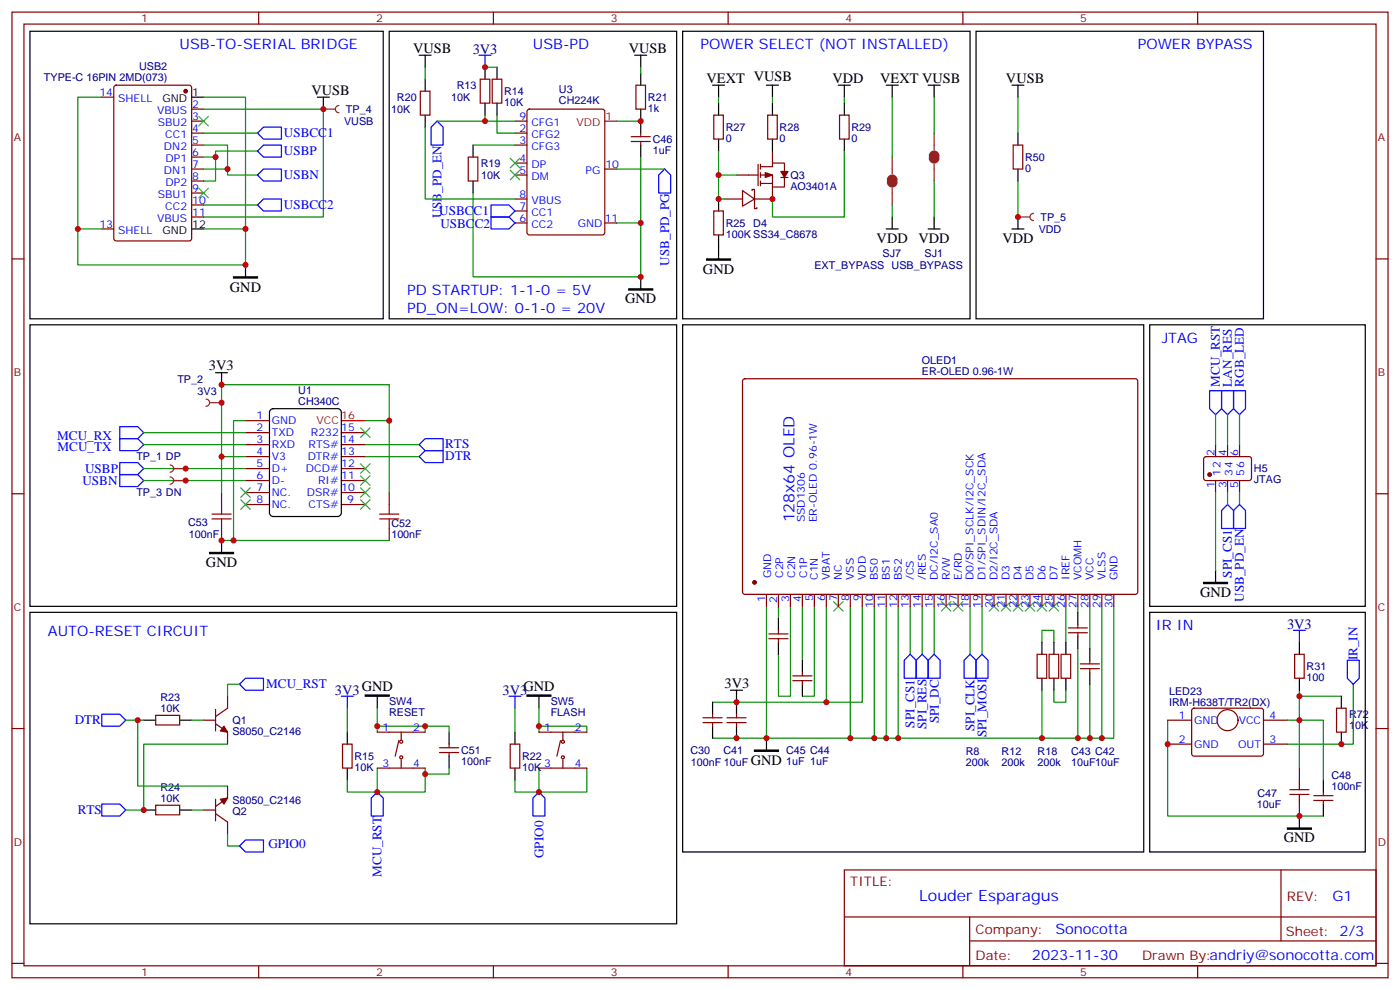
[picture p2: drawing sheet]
<svg xmlns="http://www.w3.org/2000/svg" width="412mm" height="292mm" viewBox="0 0 412 292" stroke-linecap="round" stroke-linejoin="round" font-family="sans-serif">
<g fill="none" stroke="#870000" stroke-width=".35">
<path d="M3.5 3.6h405.4v284.3h-405.4zM7.1 7.1h398.2v277.3h-398.2zM76.2 3.6v3.5M145.3 3.6v3.5M214.5 3.6v3.5M283.6 3.6v3.5M352.8 3.6v3.5M3.5 76.2h3.6M405.3 76.2h3.6M3.5 145.4h3.6M405.3 145.4h3.6M3.5 214.5h3.6"/>
<path d="M405.3 214.5h3.6M248.7 256.2h156.6v28.2h-156.6zM377.3 256.2v20.9M248.7 270h156.5M285.6 277.1h119.6M285.6 270v14.1M3.5 283.7h3.6M76.2 284.4v3.5M145.3 284.4v3.5M214.5 284.4v3.5M283.6 284.4v3.5M352.8 284.4v3.5"/>
<path d="M405.3 283.7h3.6"/>
</g>
<path d="M60.7 117.5a1.06 1.06 0 0 1 1 1.1 1.06 1.06 0 0 1-1 1M61.7 118.6h3.6" fill="none" stroke="#8c2424" stroke-width=".35"/>
<circle cx="65.3" cy="118.6" r=".18" fill="#8c2424"/>
<g fill="none" stroke="#008700" stroke-width=".35">
<path d="M142.9 19.8h3.5M30 28.6h-7.1v38.8h7.1M60 28.6h12.3v38.8M60 32.1h35.2v31.8h-35.2M60 39.2h15.8M125.2 37.4v21.2h26.5M142.9 33.9v1.8h-14.1M142.9 35.7h8.8M146.4 33.9v5.3h5.3M181.7 35.7h7M60 42.7h7v8.8h8.8M60 46.2h3.5"/>
<path d="M60 49.8h7M75.8 44.5h-12.3v8.8h-3.5M139.3 56.8v24.7h49.4v-15.8h-7M139.3 42.7h12.4M181.7 49.8h14.1M188.7 46.2v19.5M22.9 67.4v10.6h49.4v-10.6h-12.3M60 60.4h15.8M42.3 127.4h30M42.3 130.9h30M42.3 138h30M65.3 134.4v10.6"/>
<path d="M72.3 123.9h-3.5v35.2M107.6 123.9h7.1v-10.6h-49.4v21.1h7M107.6 130.9h15.9M107.6 134.4h15.9M114.7 123.9v21.1M358.1 122.1v8.8M361.6 122.1v8.8M365.1 122.1v8.8M42.3 141.5h30M65.3 159.1h49.4M358.1 145v23M361.6 145v3.6"/>
<path d="M365.1 145v3.6M225.8 178.5v38.8h102.3v-38.8M229.3 178.9v3.2M232.8 178.5v26.5h-3.5v-12.3M236.4 178.5v15.9M239.9 178.5v26.5h-3.5M243.4 178.5v28.3h-33.5M250.5 178.5v38.8M254 178.5v28.3h-10.6M257.5 178.5v38.8M261.1 178.5v38.8M264.6 178.5v38.8"/>
<path d="M268.1 178.5v14.2M271.6 178.5v14.2M275.2 178.5v14.2M285.8 178.5v14.2M289.3 178.5v14.2M314 178.5v10.6M317.5 178.5v1.8M321 178.5v12.4M324.6 178.5v38.8M306.9 189.1v-3.5h3.5v3.5M317.5 190.9v26.4M37 212.1h5.3"/>
<path d="M40.6 212.1v19.4h26.4M56.4 212.1h3.6M67 219.1h-24.7v19.4h-5.3M70.6 201.5h-3.6v3.5M102.3 208.5v7.1M111.1 213.8h14.1v1.8M111.1 208.5v7.1M125.2 213.8h7.1v1.8M151.7 208.5v7.1M158.7 213.8h14.2v1.8M158.7 208.5v7.1M209.9 217.3h15.9"/>
<path d="M306.9 203.2v14.1M310.4 203.2v3.6h3.6v-3.6M321 201.5v15.8M56.4 238.5h3.6M102.3 229.7v3.5h8.8M111.1 226.2v7h14.1v-7M132.3 226.2v1.7h-7.1M151.7 229.7v3.5h7M158.7 226.2v7h14.2v-7M67 245.6v3.5h3.6"/>
</g>
<g fill="none" stroke="#000" stroke-width=".35">
<path d="M8.8 9.2h104.1v84.7h-104.1zM114.7 9.2h84.6v84.7h-84.6zM123.5 16.3h3.5M125.2 16.3v3.5M142.9 19.8v3.5M146.4 19.8v3.5M187 16.3h3.5M188.7 16.3v3.5M56.4 28.6h3.6M93.5 28.6h3.5M95.2 28.6v3.5M125.2 23.3v3.5"/>
<path d="M125.2 33.9v3.5M142.9 30.4v3.5M146.4 30.4v3.5M188.7 21.6v3.5M188.7 32.1v7.1M139.3 42.7v3.5M139.3 53.3v3.5M188.7 42.7v3.5M56.4 67.4h3.6M72.3 78v3.5M8.8 95.6h190.5v82.9h-190.5zM188.7 81.5v3.6"/>
<path d="M201.1 95.6h135.8v155.3h-135.8zM338.7 95.6h63.5v82.9h-63.5zM63.5 109.7h3.5M65.3 109.7v3.6M79.6 120.8l.8-.5h19.1l.8 .5 .2 .6v29.6l-.4 .9-.6 .2h-19.1l-.8-.5-.2-.6v-29.6zM65.3 159.1v3.6M358.1 168v3.5M8.8 180.3h190.5v91.7h-190.5zM229.3 182.1v3.5M229.3 189.1v3.6M236.4 194.4v3.5M306.9 189.1v3.6"/>
<path d="M306.9 199.7v3.5M310.4 189.1v3.6M310.4 199.7v3.5M314 189.1v3.6M314 199.7v3.5M317.5 180.3v3.5M317.5 187.4v3.5M321 190.9v3.5M321 197.9v3.6M42.3 212.1h3.6M52.9 212.1h3.5M102.3 215.6v3.5"/>
<path d="M111.1 205v3.5M132.3 215.6v3.5M151.7 215.6v3.5M158.7 205v3.5M209.9 206.8v3.5M209.9 213.8v3.5M215.2 203.2h3.5M217 203.2v7.1M217 213.8v3.5M225.8 217.3v3.6M236.4 201.5v3.5M42.3 238.5h3.6"/>
<path d="M52.9 238.5h3.5M102.3 226.2v3.5M132.3 222.6v3.6M151.7 226.2v3.5"/>
</g>
<g fill="none" stroke="#870000" stroke-width=".35">
<path d="M30 28.6h3.5M33.7 25.3l.5-.2h21.5l.7 .4v44.7l-.4 .7h-21.8l-.6-.4-.1-44.7zM56.4 32.1h3.6M56.4 35.7h3.6M56.4 39.2h3.6M123.8 26.8h2.8v7.1h-2.8zM141.5 23.3h2.8v7.1h-2.8zM145 23.3h2.8v7.1h-2.8zM151.7 35.7h3.5M151.7 39.2h3.5M155.5 32.3l.4-.2h21.5l.7 .5 .1 35.9-.5 .6-21.8 .1-.6-.5-.1-35.9zM187.3 25.1h2.8v7h-2.8z"/>
<path d="M188.7 39.2v1.1M56.4 42.7h3.6M56.4 46.2h3.6M56.4 49.8h3.6M56.4 53.3h3.6M56.4 56.8h3.6M137.9 46.2h2.9v7.1h-2.9zM151.7 42.7h3.5M151.7 48h3.5M151.7 51.5h3.5M151.7 58.6h3.5M178.2 49.8h3.5"/>
<path d="M185.9 41.7h5.7M185.9 40.3h5.7M188.7 41.7v1M30 67.4h3.5M56.4 60.4h3.6M56.4 63.9h3.6M151.7 65.7h3.5M151.7 62.1h3.5M178.2 65.7h3.5M219 111.7l.4-.2 115.3 .1 .4 .6v62.4l-.7 .4-115.2-.1-.5-.6v-62.1zM72.3 127.4h7.1M72.3 130.9h7.1"/>
<path d="M72.3 134.4h7.1M72.3 138h7.1M72.3 123.9h7.1M100.5 127.4h7.1M100.5 130.9h7.1M100.5 134.4h7.1M100.5 138h7.1M354.8 134.7l.4-.3 13 .1 .5 .6-.1 6-.7 .4-12.9-.1-.5-.6v-5.7zM358.1 130.9v3.5M361.6 130.9v3.5M365.1 130.9v3.5M65.3 145v3.6"/>
<path d="M65.3 155.6v3.5M72.3 141.5h7.1M72.3 145h7.1M72.3 148.6h7.1M100.5 141.5h7.1M100.5 145h7.1M100.5 148.6h7.1M114.7 145v3.6M114.7 155.6v3.5M358.1 141.5v3.5M361.6 141.5v3.5M365.1 141.5v3.5"/>
<path d="M225.8 175v3.5M229.3 175.4v3.5M232.8 175v3.5M236.4 175v3.5M239.9 175v3.5M243.4 175v3.5M246.9 175v3.5M250.5 175v3.5M254 175v3.5M257.5 175v3.5M261.1 175v3.5M264.6 175v3.5"/>
<path d="M268.1 175v3.5M271.6 175v3.5M275.2 175v3.5M278.7 175v3.5M282.2 175v3.5M285.8 175v3.5M289.3 175v3.5M292.8 175v3.5M296.3 175v3.5M299.9 175v3.5M303.4 175v3.5M306.9 175v3.5"/>
<path d="M310.4 175v3.5M314 175v3.5M317.5 175v3.5M321 175v3.5M324.6 175v3.5M328.1 175v3.5M226.5 188.1h5.6M226.5 186.7h5.6M229.3 185.6v1.1M229.3 188.1v1M233.5 199h5.7M236.4 197.9v1.1"/>
<path d="M305.5 192.7h2.8v7h-2.8zM309 192.7h2.9v7h-2.9zM312.6 192.7h2.8v7h-2.8zM314.7 184.9h5.6M314.7 186.3h5.6M317.5 183.8v1.1M317.5 186.3v1.1M318.2 195.5h5.6M318.2 196.9h5.6M321 194.4v1.1M321 196.9v1M45.9 210.6h7v2.9h-7z"/>
<path d="M60 212.1h3.5M63.5 213.1l3.5 2.5v3.5M63.5 208.9v6.3M67 205v3.5l-3.5 2.5M100.9 219.1h2.8v7.1h-2.8zM111.1 215.6h14.1M117.5 218.1l-1.1 4.5M118.2 215.6v2.5M132.3 219.1v1.1M150.3 219.1h2.8v7.1h-2.8zM158.7 215.6h14.2M165.1 218.1l-1.1 4.5"/>
<path d="M165.8 215.6v2.5M207.1 212.8h5.6M207.1 211.3h5.6M209.9 210.3v1M209.9 212.8v1M214.1 212.8h5.7M214.1 211.3h5.7M217 210.3v1M217 212.8v1M233.5 200.4h5.7M236.4 200.4v1.1M45.9 237.1h7v2.8h-7z"/>
<path d="M60 238.5h3.5M63.5 239.6l3.5 2.4v3.6M63.5 235.3v6.4M67 231.5v3.5l-3.5 2.5M111.1 226.2h14.1M118.2 223.7v2.5M129.5 221.6h5.6M129.5 220.2h5.6M132.3 221.6v1M158.7 226.2h14.2M165.8 223.7v2.5"/>
<circle cx="118.2" cy="218.4" r=".44"/>
<circle cx="165.8" cy="218.4" r=".44"/>
<circle cx="118.2" cy="223" r=".44"/>
<circle cx="165.8" cy="223" r=".44"/>
</g>
<g fill="none" stroke="#3c3" stroke-width=".35">
<path d="M58.6 34.3l2.8 2.8M61.4 34.3l-2.8 2.8M58.6 55.4l2.8 2.8M61.4 55.4l-2.8 2.8M150.3 50.1l2.8 2.9M150.3 46.6l2.8 2.8M153.1 50.1l-2.8 2.9M153.1 46.6l-2.8 2.8M106.2 126l2.8 2.8M106.2 136.6l2.8 2.8M109 126l-2.8 2.8M109 136.6l-2.8 2.8"/>
<path d="M70.9 147.1l2.8 2.9M70.9 143.6l2.8 2.8M73.7 147.1l-2.8 2.9M73.7 143.6l-2.8 2.8M106.2 140.1l2.8 2.8M106.2 143.6l2.8 2.8M106.2 147.1l2.8 2.9M109 140.1l-2.8 2.8M109 143.6l-2.8 2.8M109 147.1l-2.8 2.9M245.5 177.1l2.9 2.9M248.4 177.1l-2.9 2.9"/>
<path d="M277.3 177.1l2.8 2.9M280.1 177.1l-2.8 2.9M280.8 177.1l2.8 2.9M283.6 177.1l-2.8 2.9M291.4 177.1l2.8 2.9M294.2 177.1l-2.8 2.9M294.9 177.1l2.8 2.9M297.7 177.1l-2.8 2.9M298.4 177.1l2.9 2.9M301.3 177.1l-2.9 2.9M302 177.1l2.8 2.9M304.8 177.1l-2.8 2.9"/>
<path d="M305.5 177.1l2.8 2.9M308.3 177.1l-2.8 2.9M309 177.1l2.9 2.9M311.9 177.1l-2.9 2.9"/>
</g>
<g fill="none" stroke="#00f" stroke-width=".35">
<path d="M141.1 16.3h3.5M142.9 16.3v3.5M75.8 39.2l1.8-1.8h5.3v3.6h-5.3zM128.8 35.7l1.7 1.7v5.3h-3.5v-5.3zM75.8 44.5l1.8-1.8h5.3v3.5h-5.3zM75.8 51.5l1.8-1.7h5.3v3.5h-5.3zM195.8 49.8l1.8 1.7v5.3h-3.6v-5.3zM75.8 60.4l1.8-1.8h5.3v3.5h-5.3zM144.6 63.9h5.3l1.8 1.8-1.8 1.7h-5.3zM144.6 60.4h5.3l1.8 1.7-1.8 1.8h-5.3zM356.3 115h3.5v5.3l-1.7 1.8-1.8-1.8zM359.8 115h3.6v5.3l-1.8 1.8-1.8-1.8z"/>
<path d="M363.4 115h3.5v5.3l-1.8 1.8-1.7-1.8zM35.3 136.2h5.3l1.7 1.8-1.7 1.7h-5.3zM35.3 139.7h5.3l1.7 1.8-1.7 1.8h-5.3zM35.3 129.2h5.3l1.7 1.7-1.7 1.8h-5.3zM35.3 125.6h5.3l1.7 1.8-1.7 1.8h-5.3zM123.5 134.4l1.7-1.7h5.3v3.5h-5.3zM123.5 130.9l1.7-1.7h5.3v3.5h-5.3zM361.6 148.6l1.8 1.7v5.3h-3.6v-5.3zM365.1 148.6l1.8 1.7v5.3h-3.5v-5.3zM72.3 199.7h5.3v3.5h-5.3l-1.7-1.7zM266.3 194.4l1.8-1.7 1.8 1.7v5.3h-3.6zM271.6 192.7l1.8 1.7v5.3h-3.5v-5.3z"/>
<path d="M275.2 192.7l1.7 1.7v5.3h-3.5v-5.3zM284 194.4l1.8-1.7 1.7 1.7v5.3h-3.5zM287.5 194.4l1.8-1.7 1.7 1.7v5.3h-3.5zM30 210.3h5.3l1.7 1.8-1.7 1.7h-5.3zM100.5 205h3.6M102.3 205v3.5M149.9 205h3.6M151.7 205v3.5M30 236.7h5.3l1.7 1.8-1.7 1.8h-5.3zM111.1 233.2l1.8 1.8v5.3h-3.5v-5.3zM158.7 233.2l1.8 1.8v5.3h-3.5v-5.3zM70.6 249.1l1.7-1.8h5.3v3.6h-5.3z"/>
</g>
<path d="M68.8 81.5h7v.4h-7zM185.2 85.1h7.1v.3h-7.1zM61.7 162.7h7.1v.3h-7.1zM354.5 171.5h7.1v.3h-7.1zM107.6 204.6h7.1v.4h-7.1zM155.2 204.6h7.1v.4h-7.1zM222.2 220.9h7.1v.3h-7.1z" fill="#000" stroke="#000" stroke-width=".35"/>
<g fill="#870000" stroke="#870000" stroke-width=".35">
<path d="M66 213.8l1 1.8-2.1-.4z"/>
<path d="M64.9 235.3l2.1-.3-1 1.7z"/>
<circle cx="222.2" cy="171.5" r=".53"/>
<circle cx="356.3" cy="139.7" r=".53"/>
<circle cx="54.7" cy="26.8" r=".53"/>
</g>
<path d="M178.2 35.7h3.5M100.5 123.9h7.1" fill="none" stroke="#f00" stroke-width=".35"/>
<path d="M62.4 152.8h5.7M62.4 151.4h5.7M65.3 148.6v2.8M65.3 152.8v2.8M111.8 152.8h5.7M111.8 151.4h5.7M114.7 148.6v2.8M114.7 152.8v2.8" fill="none" stroke="#a10000" stroke-width=".35"/>
<path d="M50.1 136.9a1.06 1.06 0 0 1 1.1 1.1 1.06 1.06 0 0 1-1.1 1M51.2 138h3.5" fill="none" stroke="#8c2424" stroke-width=".35"/>
<circle cx="54.7" cy="138" r=".18" fill="#8c2424"/>
<path d="M50.1 140.4a1.06 1.06 0 0 1 1.1 1.1 1.06 1.06 0 0 1-1.1 1.1M51.2 141.5h3.5" fill="none" stroke="#8c2424" stroke-width=".35"/>
<circle cx="54.7" cy="141.5" r=".18" fill="#8c2424"/>
<path d="M95.2 32.1h3.6M99.8 31.1a1.06 1.06 0 0 0-1 1 1.06 1.06 0 0 0 1 1.1" fill="none" stroke="#8c2424" stroke-width=".35"/>
<circle cx="95.3" cy="32.1" r=".18" fill="#8c2424"/>
<g fill="none" stroke="#008700" stroke-width=".35">
<path d="M125.2 19.8v3.5M188.7 19.8v1.8M211.7 28.6v1.8M227.5 28.6v1.8M248.7 28.6v1.8M262.8 28.6v17.6M275.2 28.6v10.6M299.9 28.6v10.6M211.7 44.5v7M217 51.5h-5.3v7.1h1.7M248.7 44.5v19.4h-21.2v-5.3M275.2 53.3v10.6"/>
<path d="M299.9 53.3v10.6M262.8 60.4v3.5M344 212.1v28.2h45.8M379.2 212.1h10.6v17.6M382.8 205h12.3M382.8 203.2v23M398.6 201.5v17.6h-19.4"/>
</g>
<g fill="none" stroke="#000" stroke-width=".35">
<path d="M201.1 9.2h84.7v84.7h-84.7zM287.5 9.2h84.7v84.7h-84.7zM209.9 25.1h3.5M211.7 25.1v3.5M211.7 30.4v3.5M225.8 25.1h3.5M227.5 25.1v3.5M227.5 30.4v3.5M246.9 25.1h3.6M248.7 25.1v3.5M248.7 30.4v3.5M261.1 25.1h3.5"/>
<path d="M262.8 25.1v3.5M273.4 25.1h3.5M275.2 25.1v3.5M298.1 25.1h3.5M299.9 25.1v3.5M299.9 39.2v3.5M211.7 41v3.5M211.7 58.6v3.5M227.5 41v3.5M248.7 41v3.5M299.9 49.8v3.5M211.7 69.2v7"/>
<path d="M261.1 67.4h3.5M262.8 63.9v3.5M273.4 67.4h3.5M275.2 63.9v3.5M298.1 67.4h3.5M299.9 63.9v3.5M338.7 180.3h63.5v70.6h-63.5zM382.8 189.1v3.6M382.8 199.7v3.5M395.1 205v3.5M395.1 215.6v3.5M389.8 229.7v3.5"/>
<path d="M389.8 236.7v3.6M382.8 240.3v3.5"/>
</g>
<g fill="none" stroke="#870000" stroke-width=".35">
<path d="M210.3 33.9h2.8v7.1h-2.8zM226.1 33.9h2.9v7.1h-2.9zM247.3 33.9h2.8v7.1h-2.8zM213.4 58.6h5.3M217 51.5h6.3M218.7 56.1l3.5 2.5-3.5 2.1zM221.5 56.1v-.3h.7v2.8M222.2 58.6v2.8h.8v-.3M223.3 48.4v6.3M224 49.1h3.5v-1.1h3.6v2.5M224 51.5h3.5v3.6M224 54h3.5"/>
<path d="M224 48.4v1.4M224 50.8v1.4M224 53.3v1.4M227.5 55.1v3.5h-5.3M227.5 44.5v3.5M230 52.2h2.1M231.1 52.2v2.9h-3.6M298.4 42.7h2.9v7.1h-2.9zM210.3 62.1h2.8v7.1h-2.8zM381.4 192.7h2.8v7h-2.8zM344 212.1h7M344 219.1h7"/>
<path d="M351.2 208.7l.5-.2 20 .1 .5 .6-.1 13-.6 .4h-20.1l-.4-.7v-12.7zM372.2 212.1h7M372.2 219.1h7M393.7 208.5h2.8v7.1h-2.8zM382.8 226.2v3.5M382.8 236.7v3.6M387 234.3h5.6M387 235.7h5.6M389.8 233.2v1.1M389.8 235.7v1"/>
<circle cx="361.6" cy="212.1" r="3.1"/>
</g>
<path d="M208.1 76.2h7.1v.4h-7.1zM379.2 243.8h7.1v.4h-7.1z" fill="#000" stroke="#000" stroke-width=".35"/>
<g fill="#870000" stroke="#870000" stroke-width=".35">
<path d="M225.4 50.8l2.1 .7-2.1 .7z"/>
<path d="M230 50.5h2.1l-1 1.7z"/>
</g>
<path d="M262.1 53a.71 .71 0 0 1 .7-.8 .71 .71 0 0 1 .7 .8M262.1 53.7a.71 .71 0 0 0 .7 .7 .71 .71 0 0 0 .7-.7M274.5 45.9a.71 .71 0 0 1 .7-.7 .71 .71 0 0 1 .7 .7M274.5 46.6a.71 .71 0 0 0 .7 .7 .71 .71 0 0 0 .7-.7" fill="none" stroke="#8c2424" stroke-width="1.8"/>
<path d="M275.2 39.2v4.9M262.8 46.2v5M262.8 55.4v5M275.2 48.4v4.9M299.9 63.9h3.5M304.4 62.8a1.06 1.06 0 0 0-1 1.1 1.06 1.06 0 0 0 1 1" fill="none" stroke="#8c2424" stroke-width=".35"/>
<path d="M379.9 233.9h5.7M379.9 232.5h5.7M382.8 229.7v2.8M382.8 233.9v2.8" fill="none" stroke="#a10000" stroke-width=".35"/>
<path d="M381 185.6h3.5M382.8 185.6v3.5M396.9 194.4h3.5v5.3l-1.8 1.8-1.7-1.8z" fill="none" stroke="#00f" stroke-width=".35"/>
<circle cx="299.9" cy="63.9" r=".18" fill="#8c2424"/>
<g fill="#c00">
<circle cx="65.3" cy="118.6" r=".88"/>
<circle cx="306.9" cy="217.3" r=".88"/>
<circle cx="264.6" cy="217.3" r=".88"/>
<circle cx="261.1" cy="217.3" r=".88"/>
<circle cx="257.5" cy="217.3" r=".88"/>
<circle cx="250.5" cy="217.3" r=".88"/>
<circle cx="243.4" cy="206.8" r=".88"/>
<circle cx="217" cy="206.8" r=".88"/>
<circle cx="217" cy="217.3" r=".88"/>
<circle cx="324.6" cy="217.3" r=".88"/>
<circle cx="321" cy="217.3" r=".88"/>
<circle cx="317.5" cy="217.3" r=".88"/>
<circle cx="225.8" cy="217.3" r=".88"/>
<circle cx="158.8" cy="233.2" r=".88"/>
<circle cx="111.1" cy="233.2" r=".88"/>
<circle cx="22.9" cy="67.4" r=".88"/>
<circle cx="72.3" cy="78" r=".88"/>
<circle cx="72.3" cy="67.4" r=".88"/>
<circle cx="95.3" cy="32.1" r=".88"/>
<circle cx="63.5" cy="46.2" r=".88"/>
<circle cx="67" cy="49.8" r=".88"/>
<circle cx="42.3" cy="238.5" r=".88"/>
<circle cx="40.6" cy="212.1" r=".88"/>
<circle cx="158.8" cy="213.8" r=".88"/>
<circle cx="111.1" cy="213.8" r=".88"/>
<circle cx="125.2" cy="213.8" r=".88"/>
<circle cx="125.2" cy="227.9" r=".88"/>
<circle cx="65.3" cy="134.4" r=".88"/>
<circle cx="65.3" cy="159.1" r=".88"/>
<circle cx="114.7" cy="123.9" r=".88"/>
<circle cx="68.8" cy="159.1" r=".88"/>
<circle cx="142.9" cy="35.7" r=".88"/>
<circle cx="188.7" cy="81.5" r=".88"/>
<circle cx="188.7" cy="65.7" r=".88"/>
<circle cx="188.7" cy="35.7" r=".88"/>
<circle cx="142.9" cy="19.8" r=".88"/>
<circle cx="65.3" cy="113.3" r=".88"/>
<circle cx="54.7" cy="138" r=".88"/>
<circle cx="54.7" cy="141.5" r=".88"/>
<circle cx="227.5" cy="58.6" r=".88"/>
<circle cx="211.7" cy="58.6" r=".88"/>
<circle cx="211.7" cy="51.5" r=".88"/>
<circle cx="382.8" cy="205" r=".88"/>
<circle cx="395.1" cy="219.1" r=".88"/>
<circle cx="382.8" cy="212.1" r=".88"/>
<circle cx="344" cy="219.1" r=".88"/>
<circle cx="382.8" cy="240.3" r=".88"/>
<circle cx="299.9" cy="63.9" r=".88"/>
</g>
<g font-size="4.6" fill="#00f">
<text x="234.1" y="153.8" transform="rotate(-90 234.1 153.8)">128x64 OLED</text>
<text x="270.8" y="265.2">Louder Esparagus</text>
</g>
<g font-size="4.2" fill="#00f">
<text x="52.9" y="14.5">USB-TO-SERIAL BRIDGE</text>
<text x="157" y="14.5">USB-PD</text>
<text x="206.4" y="14.5">POWER SELECT (NOT INSTALLED)</text>
<text x="335.1" y="14.5">POWER BYPASS</text>
<text x="119.9" y="86.8">PD STARTUP: 1-1-0 = 5V</text>
<text x="119.9" y="92.1">PD_ON=LOW: 0-1-0 = 20V</text>
<text x="342.2" y="100.9">JTAG</text>
<text x="340.4" y="185.6">IR IN</text>
<text x="14.1" y="187.4">AUTO-RESET CIRCUIT</text>
<text x="392.5" y="265.4">G1</text>
<text x="310.9" y="275">Sonocotta</text>
<text x="304" y="282.8">2023-11-30</text>
</g>
<g font-size="4.2">
<text x="121.7" y="15.6">VUSB</text>
<text x="185.2" y="15.6">VUSB</text>
<text x="91.7" y="27.9">VUSB</text>
<text x="208.1" y="24.4">VEXT VUSB</text>
<text x="245.2" y="24.4">VDD</text>
<text x="259.3" y="24.4">VEXT VUSB</text>
<text x="296.3" y="24.4">VUSB</text>
<text x="258.2" y="71.5">VDD</text>
<text x="270.6" y="71.5">VDD</text>
<text x="295.3" y="71.5">VDD</text>
<text x="207.1" y="80.6">GND</text>
<text x="67.7" y="85.8">GND</text>
<text x="184.1" y="89.4">GND</text>
<text x="61.5" y="109">3V3</text>
<text x="60.7" y="167">GND</text>
<text x="353.5" y="175.8">GND</text>
<text x="106.5" y="203.5">GND</text>
<text x="154.2" y="203.5">GND</text>
<text x="213.4" y="202.5">3V3</text>
<text x="221.2" y="225.3">GND</text>
<text x="378.2" y="248">GND</text>
</g>
<g font-size="4.2" fill="#000080">
<text x="139.2" y="16">3V3</text>
<text x="379.1" y="185.2">3V3</text>
<text x="98.7" y="204.7">3V3</text>
<text x="148.1" y="204.7">3V3</text>
</g>
<g font-size="3.9" fill="#00f">
<text x="83.6" y="40.4">USBCC1</text>
<text x="83.6" y="45.6">USBP</text>
<text x="83.6" y="52.7">USBN</text>
<text x="83.6" y="61.5">USBCC2</text>
<text x="129.4" y="63.4">USBCC1</text>
<text x="130" y="64.3" transform="rotate(-90 130 64.3)">USB_PD_EN</text>
<text x="129.7" y="67.1">USBCC2</text>
<text x="197.1" y="78.2" transform="rotate(-90 197.1 78.2)">USB_PD_PG</text>
<text x="359.3" y="113.8" transform="rotate(-90 359.3 113.8)">MCU_RST</text>
<text x="362.8" y="113.8" transform="rotate(-90 362.8 113.8)">LAN_RES</text>
<text x="366.4" y="113.8" transform="rotate(-90 366.4 113.8)">RGB_LED</text>
<text x="16.9" y="129.5">MCU_RX</text>
<text x="17" y="132.9">MCU_TX</text>
<text x="131.1" y="135.6">DTR</text>
<text x="131.1" y="132">RTS</text>
<text x="24.3" y="142.8">USBN</text>
<text x="25.1" y="139.4">USBP</text>
<text x="362.9" y="170.1" transform="rotate(-90 362.9 170.1)">SPI_CS1</text>
<text x="366.4" y="177.2" transform="rotate(-90 366.4 177.2)">USB_PD_EN</text>
<text x="399.9" y="194.5" transform="rotate(-90 399.9 194.5)">IR_IN</text>
<text x="78.4" y="202.6">MCU_RST</text>
<text x="22" y="213.3">DTR</text>
<text x="269.4" y="214.2" transform="rotate(-90 269.4 214.2)">SPI_CS1</text>
<text x="272.9" y="214.6" transform="rotate(-90 272.9 214.6)">SPI_RES</text>
<text x="276.6" y="213" transform="rotate(-90 276.6 213)">SPI_DC</text>
<text x="287" y="215.3" transform="rotate(-90 287 215.3)">SPI_CLK</text>
<text x="290.6" y="217.1" transform="rotate(-90 290.6 217.1)">SPI_MOSI</text>
<text x="22.9" y="239.8">RTS</text>
<text x="79.1" y="249.8">GPIO0</text>
<text x="160.1" y="252.7" transform="rotate(-90 160.1 252.7)">GPIO0</text>
<text x="112.4" y="258.2" transform="rotate(-90 112.4 258.2)">MCU_RST</text>
</g>
<g font-size="3.9" fill="#800">
<text x="250.5" y="260.7">TITLE:</text>
<text x="379.1" y="265.4">REV:</text>
<text x="287.4" y="274.9">Company:</text>
<text x="378.7" y="275.6">Sheet: 2/3</text>
<text x="287.4" y="282.6">Date:</text>
<text x="336.4" y="282.7">Drawn By:andriy@sonocotta.com</text>
</g>
<g font-size="3.2" fill="#800">
<text x="41.6" y="6.6">1</text>
<text x="110.8" y="6.6">2</text>
<text x="179.9" y="6.6">3</text>
<text x="249.1" y="6.6">4</text>
<text x="318.2" y="6.6">5</text>
<text x="4.1" y="41.7">A</text>
<text x="405.9" y="41.7">A</text>
<text x="4.1" y="110.8">B</text>
<text x="405.9" y="110.8">B</text>
<text x="4.1" y="180">C</text>
<text x="405.9" y="180">C</text>
<text x="4.1" y="249.1">D</text>
<text x="405.9" y="249.1">D</text>
<text x="41.6" y="287.4">1</text>
<text x="110.8" y="287.4">2</text>
<text x="179.9" y="287.4">3</text>
<text x="249.1" y="287.4">4</text>
<text x="318.2" y="287.4">5</text>
</g>
<g font-size="3.2" fill="#000080">
<text x="12.9" y="23.8">TYPE-C 16PIN 2MD(073)</text>
<text x="41" y="20.7">USB2</text>
<text x="116.9" y="29.8">R20</text>
<text x="132.9" y="29.8">10K</text>
<text x="134.6" y="26.2">R13</text>
<text x="148.5" y="28">R14</text>
<text x="164.6" y="27.5">U3</text>
<text x="190.9" y="29.8">R21</text>
<text x="101.9" y="33.3">TP_4</text>
<text x="115.3" y="33.3">10K</text>
<text x="148.5" y="31.2">10K</text>
<text x="164.6" y="30.7">CH224K</text>
<text x="190.9" y="32.9">1k</text>
<text x="101.3" y="36.8">VUSB</text>
<text x="213.8" y="41.8">0</text>
<text x="213.8" y="38.6">R27</text>
<text x="229.7" y="41.8">0</text>
<text x="229.7" y="38.6">R28</text>
<text x="250.8" y="41.8">0</text>
<text x="250.8" y="38.6">R29</text>
<text x="192.3" y="45.3">1uF</text>
<text x="192.3" y="42.1">C46</text>
<text x="302" y="47.4">R50</text>
<text x="141.6" y="49.1">R19</text>
<text x="141.7" y="52.7">10K</text>
<text x="232.8" y="52.7">Q3</text>
<text x="302" y="50.6">0</text>
<text x="232.8" y="55.9">AO3401A</text>
<text x="306.5" y="65">TP_5</text>
<text x="213.8" y="70">100K SS34_C8678</text>
<text x="213.8" y="66.8">R25</text>
<text x="221.9" y="66.8">D4</text>
<text x="306" y="68.6">VDD</text>
<text x="260" y="75.6">SJ7</text>
<text x="272.3" y="75.6">SJ1</text>
<text x="239.9" y="79.1">EXT_BYPASS USB_BYPASS</text>
<text x="271.5" y="107.3">OLED1</text>
<text x="52.3" y="112.7">TP_2</text>
<text x="271.5" y="110.5">ER-OLED 0.96-1W</text>
<text x="58.2" y="116.5">3V3</text>
<text x="87.9" y="119.3">CH340C</text>
<text x="87.9" y="116">U1</text>
<text x="40.2" y="135.6">TP_1 DP</text>
<text x="369.4" y="142.3">JTAG</text>
<text x="369.4" y="139.1">H5</text>
<text x="40.2" y="146.1">TP_3 DN</text>
<text x="55.4" y="155">C53</text>
<text x="115.3" y="155.3">C52</text>
<text x="55.6" y="158.5">100nF</text>
<text x="115.3" y="158.5">100nF</text>
<text x="384.9" y="197.2">R31</text>
<text x="384.9" y="200.4">100</text>
<text x="47.3" y="209.6">10K</text>
<text x="47.3" y="206.5">R23</text>
<text x="114.6" y="207.6">SW4</text>
<text x="162.2" y="207.6">SW5</text>
<text x="344.4" y="207.9">IRM-H638T/TR2(DX)</text>
<text x="344.4" y="204.7">LED23</text>
<text x="68.4" y="213.1">Q1</text>
<text x="114.6" y="211">RESET</text>
<text x="162.2" y="211">FLASH</text>
<text x="397.4" y="214.6">10K</text>
<text x="397.4" y="211.4">R72</text>
<text x="68.4" y="216.3">S8050_C2146</text>
<text x="231.6" y="222">C45 C44</text>
<text x="104.4" y="227">10K</text>
<text x="104.4" y="223.8">R15</text>
<text x="135.8" y="225.2">100nF</text>
<text x="135.8" y="222">C51</text>
<text x="153.8" y="227">10K</text>
<text x="153.8" y="223.8">R22</text>
<text x="203.4" y="222">C30</text>
<text x="203.5" y="225.5">100nF 10uF</text>
<text x="213.1" y="222">C41</text>
<text x="231.6" y="225.2">1uF 1uF</text>
<text x="284.5" y="225.5">200k</text>
<text x="284.5" y="222.4">R8</text>
<text x="295.1" y="225.5">200k</text>
<text x="295.1" y="222.4">R12</text>
<text x="305.6" y="225.5">200k</text>
<text x="305.6" y="222.4">R18</text>
<text x="315.5" y="225.5">10uF10uF</text>
<text x="315.5" y="222.4">C43 C42</text>
<text x="47.3" y="233">R24</text>
<text x="392.2" y="232.6">100nF</text>
<text x="392.2" y="229.4">C48</text>
<text x="47.3" y="236">10K</text>
<text x="68.4" y="236.7">S8050_C2146</text>
<text x="68.4" y="239.9">Q2</text>
<text x="370.2" y="237.9">10uF</text>
<text x="370.4" y="234.6">C47</text>
</g>
<g font-size="3.2" fill="#00f">
<text x="29.3" y="28.3">14</text>
<text x="34.8" y="30">SHELL</text>
<text x="46.3" y="33.5">VBUS</text>
<text x="56.6" y="31.8">2</text>
<text x="56.6" y="35.3">3</text>
<text x="153" y="35.3">9</text>
<text x="46.5" y="37.1">SBU2</text>
<text x="48.7" y="40.6">CC1</text>
<text x="56.6" y="38.8">4</text>
<text x="153" y="38.8">2</text>
<text x="156.5" y="40.6">CFG2</text>
<text x="156.5" y="37.1">CFG1</text>
<text x="48.3" y="44.1">DN2</text>
<text x="48.8" y="47.7">DP1</text>
<text x="56.6" y="42.4">5</text>
<text x="56.6" y="45.9">6</text>
<text x="153" y="42.4">3</text>
<text x="153" y="47.7">4</text>
<text x="156.5" y="44.1">CFG3</text>
<text x="48.3" y="51.2">DN1</text>
<text x="56.6" y="49.4">7</text>
<text x="56.6" y="53">8</text>
<text x="153" y="51.2">5</text>
<text x="156.5" y="49.4">DP</text>
<text x="156.5" y="53">DM</text>
<text x="172.5" y="51.2">PG</text>
<text x="178.3" y="49.4">10</text>
<text x="46.5" y="58.2">SBU1</text>
<text x="48.8" y="54.7">DP2</text>
<text x="56.6" y="56.5">9</text>
<text x="153" y="58.2">8</text>
<text x="46.3" y="65.3">VBUS</text>
<text x="48.7" y="61.8">CC2</text>
<text x="56.6" y="60">10</text>
<text x="56.6" y="63.5">11</text>
<text x="153" y="65.3">6</text>
<text x="153" y="61.8">7</text>
<text x="156.5" y="63.5">CC1</text>
<text x="156.5" y="60">VBUS</text>
<text x="178.2" y="65.3">11</text>
<text x="29.3" y="67.1">13</text>
<text x="34.8" y="68.8">SHELL</text>
<text x="156.5" y="67.1">CC2</text>
<text x="170.2" y="66.7">GND</text>
<text x="75.6" y="123.5">1</text>
<text x="80.1" y="124.9">GND</text>
<text x="75.6" y="130.6">3</text>
<text x="75.6" y="127">2</text>
<text x="80.1" y="132">RXD</text>
<text x="80.1" y="128.4">TXD</text>
<text x="90.9" y="132">RTS#</text>
<text x="91.6" y="128.4">R232</text>
<text x="100.5" y="127">15</text>
<text x="100.5" y="130.6">14</text>
<text x="75.6" y="137.6">5</text>
<text x="75.6" y="134.1">4</text>
<text x="80.1" y="135.5">V3</text>
<text x="90.6" y="135.5">DTR#</text>
<text x="100.5" y="134.1">13</text>
<text x="100.5" y="137.6">12</text>
<text x="357.7" y="134.3" transform="rotate(-90 357.7 134.3)">2</text>
<text x="361.2" y="134.3" transform="rotate(-90 361.2 134.3)">4</text>
<text x="364.8" y="134.3" transform="rotate(-90 364.8 134.3)">6</text>
<text x="75.6" y="141.1">6</text>
<text x="80.1" y="142.6">D-</text>
<text x="80.1" y="139">D+</text>
<text x="90.1" y="139">DCD#</text>
<text x="93.7" y="142.6">RI#</text>
<text x="100.5" y="141.1">11</text>
<text x="357.7" y="143.7" transform="rotate(-90 357.7 143.7)">1</text>
<text x="359.5" y="140.2" transform="rotate(-90 359.5 140.2)">12</text>
<text x="361.2" y="143.7" transform="rotate(-90 361.2 143.7)">3</text>
<text x="363" y="140.2" transform="rotate(-90 363 140.2)">34</text>
<text x="364.8" y="143.7" transform="rotate(-90 364.8 143.7)">5</text>
<text x="366.5" y="140.2" transform="rotate(-90 366.5 140.2)">56</text>
<text x="75.6" y="148.2">8</text>
<text x="75.6" y="144.7">7</text>
<text x="80.1" y="149.6">NC.</text>
<text x="80.1" y="146.1">NC.</text>
<text x="90.4" y="146.1">DSR#</text>
<text x="90.9" y="149.6">CTS#</text>
<text x="100.5" y="144.7">10</text>
<text x="102.3" y="148.2">9</text>
<text x="237.1" y="153.8" transform="rotate(-90 237.1 153.8)">SSD1306</text>
<text x="240.6" y="153.8" transform="rotate(-90 240.6 153.8)">ER-OLED 0.96-1W</text>
<text x="227.2" y="170.2" transform="rotate(-90 227.2 170.2)">GND</text>
<text x="230.7" y="170.2" transform="rotate(-90 230.7 170.2)">C2P</text>
<text x="234.2" y="170.2" transform="rotate(-90 234.2 170.2)">C2N</text>
<text x="237.8" y="170.2" transform="rotate(-90 237.8 170.2)">C1P</text>
<text x="240.9" y="170.8" transform="rotate(-90 240.9 170.8)">C1N</text>
<text x="244.5" y="170.8" transform="rotate(-90 244.5 170.8)">VBAT</text>
<text x="248" y="170.8" transform="rotate(-90 248 170.8)">NC</text>
<text x="251.5" y="170.8" transform="rotate(-90 251.5 170.8)">VSS</text>
<text x="255.1" y="170.8" transform="rotate(-90 255.1 170.8)">VDD</text>
<text x="258.6" y="170.8" transform="rotate(-90 258.6 170.8)">BS0</text>
<text x="262.1" y="170.8" transform="rotate(-90 262.1 170.8)">BS1</text>
<text x="265.6" y="170.8" transform="rotate(-90 265.6 170.8)">BS2</text>
<text x="269.2" y="170.8" transform="rotate(-90 269.2 170.8)">/CS</text>
<text x="272.7" y="170.8" transform="rotate(-90 272.7 170.8)">/RES</text>
<text x="276.2" y="170.8" transform="rotate(-90 276.2 170.8)">DC/I2C_SA0</text>
<text x="279.8" y="170.8" transform="rotate(-90 279.8 170.8)">R/W</text>
<text x="283.3" y="170.8" transform="rotate(-90 283.3 170.8)">E/RD</text>
<text x="286.8" y="170.8" transform="rotate(-90 286.8 170.8)">D0/SPI_SCLK/I2C_SCK</text>
<text x="290.3" y="170.8" transform="rotate(-90 290.3 170.8)">D1/SPI_SDIN/I2C_SDA</text>
<text x="293.9" y="170.8" transform="rotate(-90 293.9 170.8)">D2/I2C_SDA</text>
<text x="297.4" y="170.8" transform="rotate(-90 297.4 170.8)">D3</text>
<text x="300.9" y="170.8" transform="rotate(-90 300.9 170.8)">D4</text>
<text x="304.4" y="170.8" transform="rotate(-90 304.4 170.8)">D5</text>
<text x="308" y="170.8" transform="rotate(-90 308 170.8)">D6</text>
<text x="311.5" y="170.8" transform="rotate(-90 311.5 170.8)">D7</text>
<text x="315" y="170.8" transform="rotate(-90 315 170.8)">IREF</text>
<text x="318.6" y="170.8" transform="rotate(-90 318.6 170.8)">VCOMH</text>
<text x="322.1" y="170.8" transform="rotate(-90 322.1 170.8)">VCC</text>
<text x="325.6" y="170.8" transform="rotate(-90 325.6 170.8)">VLSS</text>
<text x="329.1" y="170.8" transform="rotate(-90 329.1 170.8)">GND</text>
<text x="225.4" y="177.2" transform="rotate(-90 225.4 177.2)">1</text>
<text x="229" y="177.6" transform="rotate(-90 229 177.6)">2</text>
<text x="232.5" y="177.2" transform="rotate(-90 232.5 177.2)">3</text>
<text x="236" y="177.2" transform="rotate(-90 236 177.2)">4</text>
<text x="239.5" y="177" transform="rotate(-90 239.5 177)">5</text>
<text x="243.1" y="177" transform="rotate(-90 243.1 177)">6</text>
<text x="246.6" y="177" transform="rotate(-90 246.6 177)">7</text>
<text x="250.1" y="177" transform="rotate(-90 250.1 177)">8</text>
<text x="253.6" y="177" transform="rotate(-90 253.6 177)">9</text>
<text x="257.2" y="179" transform="rotate(-90 257.2 179)">10</text>
<text x="260.7" y="179" transform="rotate(-90 260.7 179)">11</text>
<text x="264.2" y="179" transform="rotate(-90 264.2 179)">12</text>
<text x="267.8" y="179" transform="rotate(-90 267.8 179)">13</text>
<text x="271.3" y="179" transform="rotate(-90 271.3 179)">14</text>
<text x="274.8" y="179" transform="rotate(-90 274.8 179)">15</text>
<text x="278.3" y="179" transform="rotate(-90 278.3 179)">16</text>
<text x="281.9" y="179" transform="rotate(-90 281.9 179)">17</text>
<text x="285.4" y="179" transform="rotate(-90 285.4 179)">18</text>
<text x="288.9" y="179" transform="rotate(-90 288.9 179)">19</text>
<text x="292.5" y="179" transform="rotate(-90 292.5 179)">20</text>
<text x="296" y="179" transform="rotate(-90 296 179)">21</text>
<text x="299.5" y="179" transform="rotate(-90 299.5 179)">22</text>
<text x="303" y="179" transform="rotate(-90 303 179)">23</text>
<text x="306.6" y="179" transform="rotate(-90 306.6 179)">24</text>
<text x="310.1" y="179" transform="rotate(-90 310.1 179)">25</text>
<text x="313.6" y="179" transform="rotate(-90 313.6 179)">26</text>
<text x="317.1" y="179" transform="rotate(-90 317.1 179)">27</text>
<text x="320.7" y="179" transform="rotate(-90 320.7 179)">28</text>
<text x="324.2" y="179" transform="rotate(-90 324.2 179)">29</text>
<text x="327.7" y="179" transform="rotate(-90 327.7 179)">30</text>
<text x="112.6" y="215.2">1</text>
<text x="121.7" y="215.2">2</text>
<text x="160.3" y="215.2">1</text>
<text x="169.3" y="215.2">2</text>
<text x="347.2" y="211.7">1</text>
<text x="351.7" y="213.1">GND</text>
<text x="364.9" y="213.1">VCC</text>
<text x="373.9" y="211.7">4</text>
<text x="347.2" y="218.8">2</text>
<text x="351.7" y="220.2">GND</text>
<text x="364.7" y="220.2">OUT</text>
<text x="373.9" y="218.8">3</text>
<text x="112.6" y="225.8">3</text>
<text x="121.7" y="225.8">4</text>
<text x="160.3" y="225.8">3</text>
<text x="169.3" y="225.8">4</text>
</g>
<g font-size="3.2">
<text x="56.6" y="28.3">1</text>
<text x="47.9" y="30">GND</text>
<text x="47.9" y="68.8">GND</text>
<text x="56.6" y="67.1">12</text>
</g>
<g font-size="3.2" fill="#f00">
<text x="178.3" y="35.3">1</text>
<text x="169.8" y="37.1">VDD</text>
<text x="93.2" y="124.9">VCC</text>
<text x="100.5" y="123.5">16</text>
</g>
</svg>
